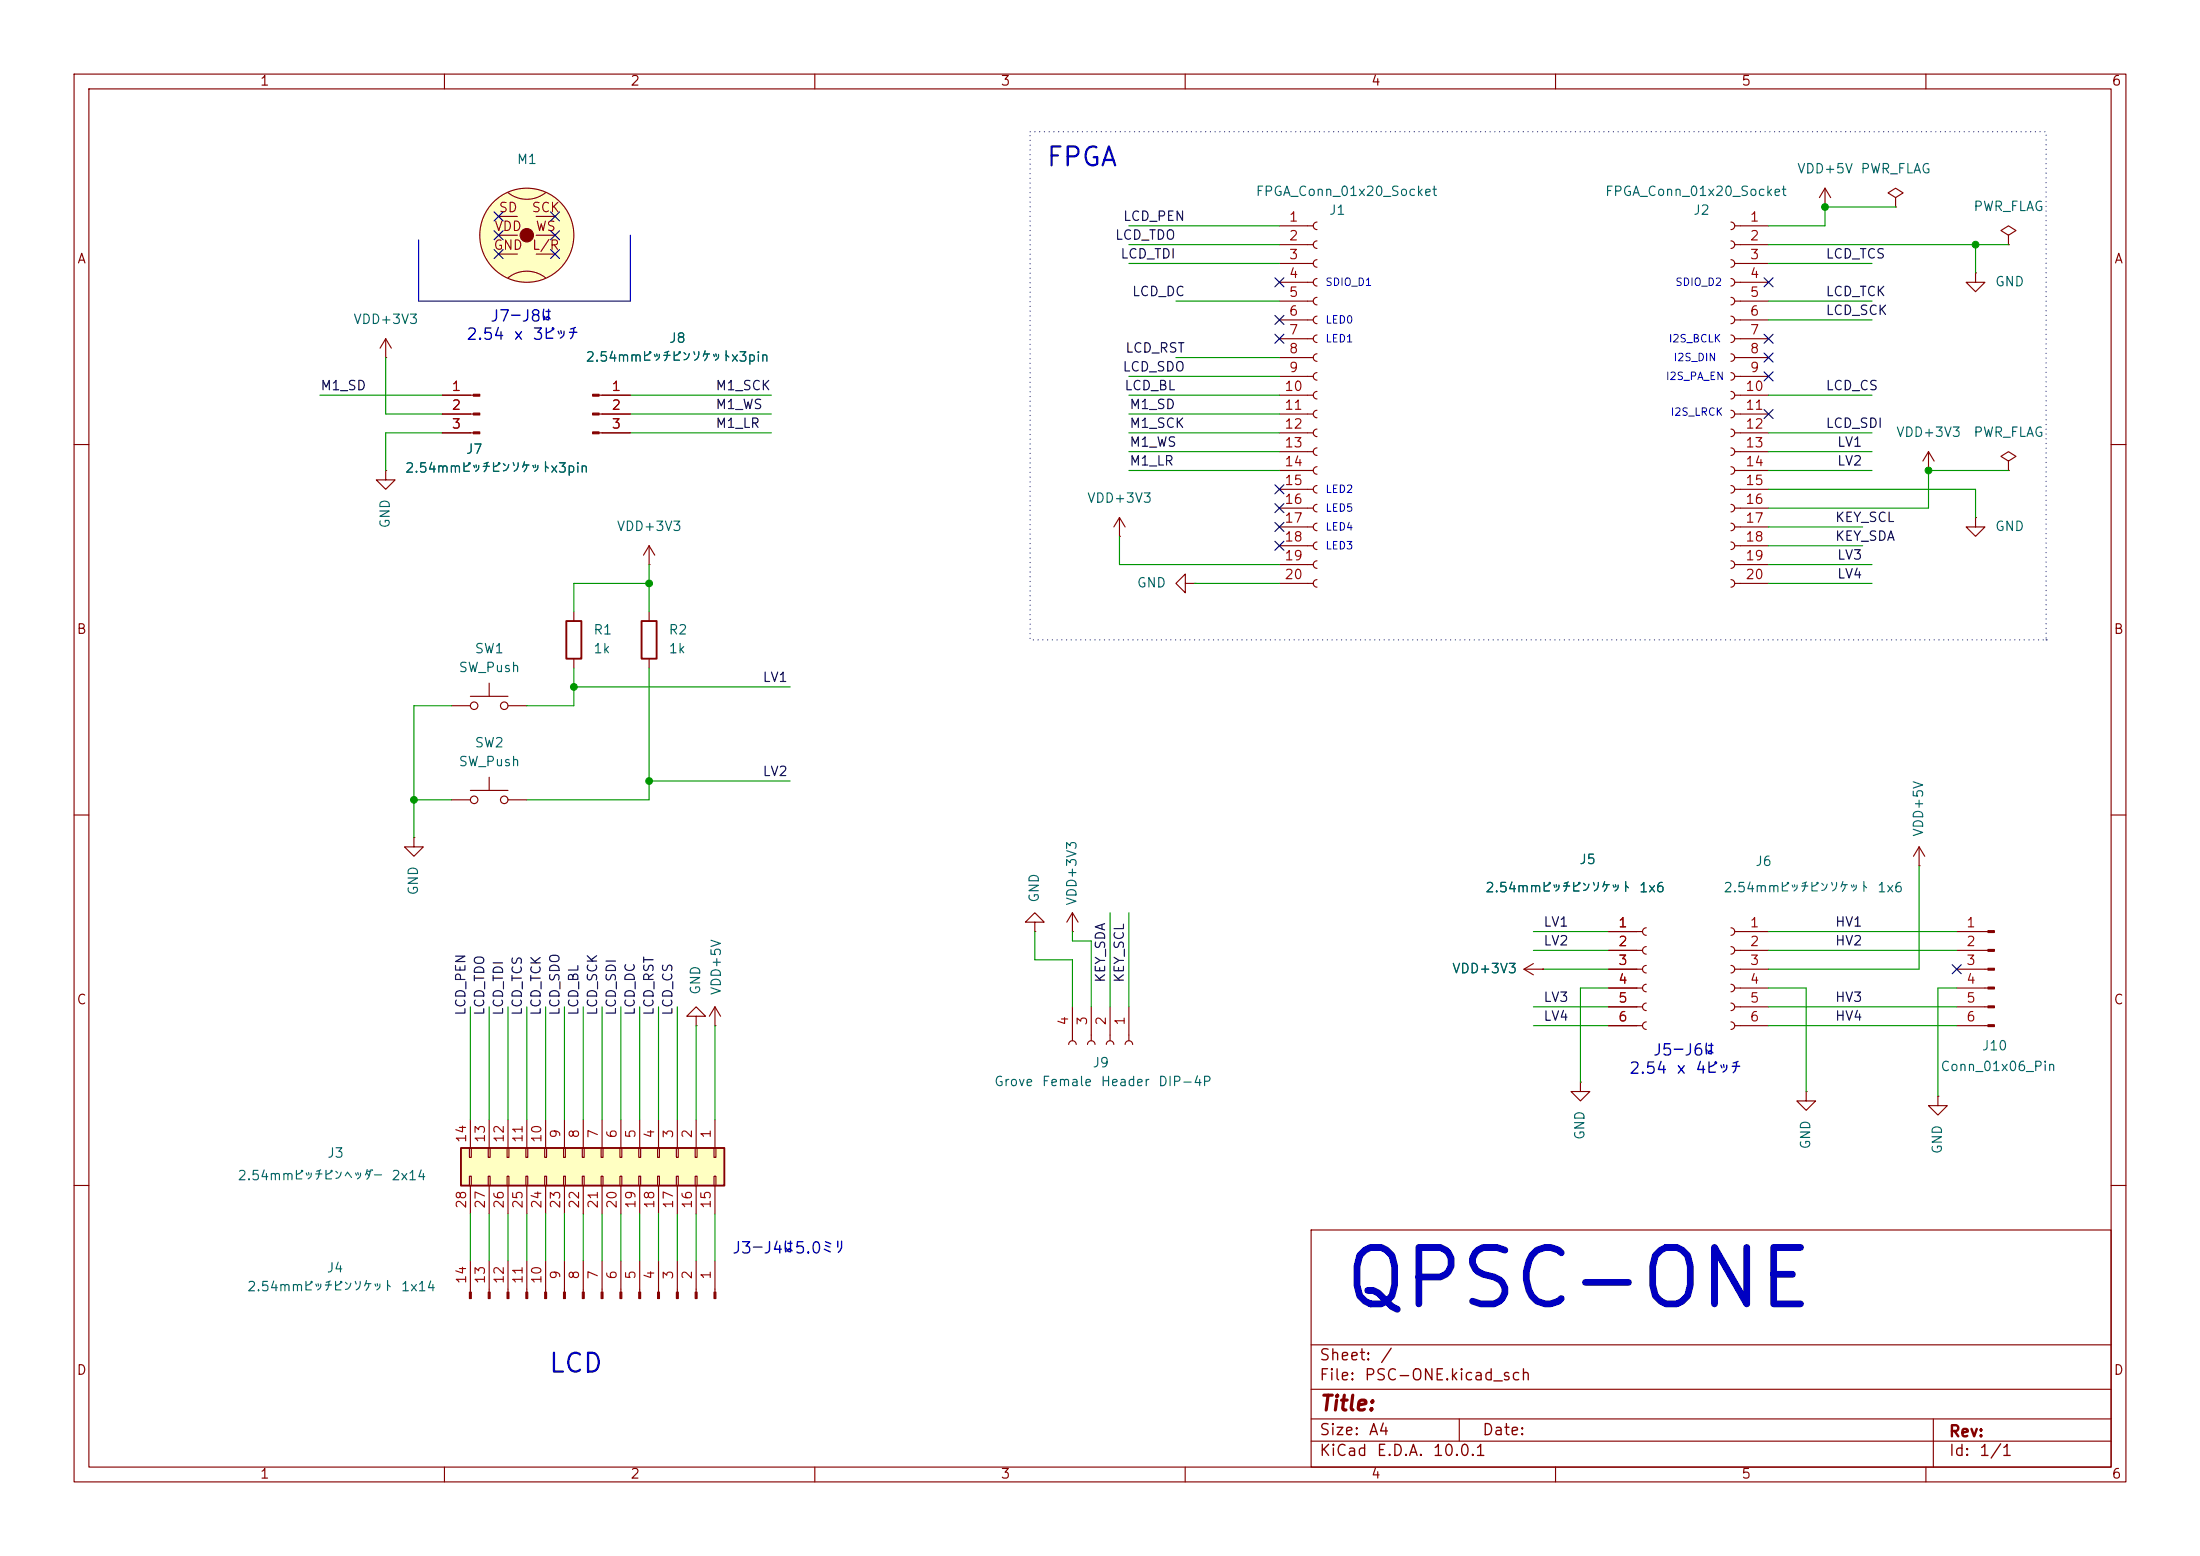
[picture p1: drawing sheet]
<svg xmlns="http://www.w3.org/2000/svg" width="297mm" height="210mm" viewBox="0 0 297 210" stroke-linecap="round" stroke-linejoin="round" font-family="sans-serif">
<g fill="none" stroke="#840000" stroke-width=".15">
<path d="M10 10h277v190h-277zM12 12h273v186h-273zM60 10v2M110 10v2M160 10v2M210 10v2M260 10v2M172.7 30.5h4.6M172.7 33h4.6M172.7 35.6h4.6M172.7 38.1h4.6M177.8 30a.51 .51 0 0 0-.5 .5 .51 .51 0 0 0 .5 .5"/>
<path d="M177.8 32.5a.51 .51 0 0 0-.5 .5 .51 .51 0 0 0 .5 .5M177.8 35.1a.51 .51 0 0 0-.5 .5 .51 .51 0 0 0 .5 .5M177.8 37.6a.51 .51 0 0 0-.5 .5 .51 .51 0 0 0 .5 .5M233.7 30a.51 .51 0 0 1 .5 .5 .51 .51 0 0 1-.5 .5M233.7 32.5a.51 .51 0 0 1 .5 .5 .51 .51 0 0 1-.5 .5M233.7 35.1a.51 .51 0 0 1 .5 .5 .51 .51 0 0 1-.5 .5M233.7 37.6a.51 .51 0 0 1 .5 .5 .51 .51 0 0 1-.5 .5M234.2 30.5h4.6M234.2 33h4.6M234.2 35.6h4.6M234.2 38.1h4.6M246.4 27.9h.1"/>
<path d="M246.4 25.4l-.8 1.3M246.4 25.4l.7 1.3M246.4 25.4v2.5M255.9 26.7l1-.7-1-.6-1 .6 1 .7v1.2M255.9 27.9h.1M266.7 36.8v1.3h1.3l-1.3 1.3-1.3-1.3h1.3M266.7 36.8h.1M271.1 31.8l1.1-.7-1.1-.6-1 .6 1 .7v1.2M271.1 33h.1M172.7 40.6h4.6M172.7 43.2h4.6M172.7 45.7h4.6"/>
<path d="M172.7 48.3h4.6M172.7 50.8h4.6M172.7 53.3h4.6M172.7 55.9h4.6M172.7 58.4h4.6M177.8 40.1a.51 .51 0 0 0-.5 .5 .51 .51 0 0 0 .5 .5M177.8 42.7a.51 .51 0 0 0-.5 .5 .51 .51 0 0 0 .5 .5M177.8 45.2a.51 .51 0 0 0-.5 .5 .51 .51 0 0 0 .5 .5M177.8 47.8a.51 .51 0 0 0-.5 .5 .51 .51 0 0 0 .5 .5M177.8 50.3a.51 .51 0 0 0-.5 .5 .51 .51 0 0 0 .5 .5M177.8 52.8a.51 .51 0 0 0-.5 .5 .51 .51 0 0 0 .5 .5M177.8 55.4a.51 .51 0 0 0-.5 .5 .51 .51 0 0 0 .5 .5"/>
<path d="M177.8 57.9a.51 .51 0 0 0-.5 .5 .51 .51 0 0 0 .5 .5M233.7 40.1a.51 .51 0 0 1 .5 .5 .51 .51 0 0 1-.5 .5M233.7 42.7a.51 .51 0 0 1 .5 .5 .51 .51 0 0 1-.5 .5M233.7 45.2a.51 .51 0 0 1 .5 .5 .51 .51 0 0 1-.5 .5M233.7 47.8a.51 .51 0 0 1 .5 .5 .51 .51 0 0 1-.5 .5M233.7 50.3a.51 .51 0 0 1 .5 .5 .51 .51 0 0 1-.5 .5M233.7 52.8a.51 .51 0 0 1 .5 .5 .51 .51 0 0 1-.5 .5M233.7 55.4a.51 .51 0 0 1 .5 .5 .51 .51 0 0 1-.5 .5M233.7 57.9a.51 .51 0 0 1 .5 .5 .51 .51 0 0 1-.5 .5M234.2 40.6h4.6M234.2 43.2h4.6M234.2 45.7h4.6"/>
<path d="M234.2 48.3h4.6M234.2 50.8h4.6M234.2 53.3h4.6M234.2 55.9h4.6M234.2 58.4h4.6M10 60h2M172.7 61h4.6M172.7 63.5h4.6M172.7 66h4.6M172.7 68.6h4.6M172.7 71.1h4.6M172.7 73.7h4.6"/>
<path d="M172.7 76.2h4.6M172.7 78.7h4.6M177.8 60.5a.51 .51 0 0 0-.5 .5 .51 .51 0 0 0 .5 .5M177.8 63a.51 .51 0 0 0-.5 .5 .51 .51 0 0 0 .5 .5M177.8 65.5a.51 .51 0 0 0-.5 .5 .51 .51 0 0 0 .5 .5M177.8 68.1a.51 .51 0 0 0-.5 .5 .51 .51 0 0 0 .5 .5M177.8 70.6a.51 .51 0 0 0-.5 .5 .51 .51 0 0 0 .5 .5M177.8 73.2a.51 .51 0 0 0-.5 .5 .51 .51 0 0 0 .5 .5M177.8 75.7a.51 .51 0 0 0-.5 .5 .51 .51 0 0 0 .5 .5M177.8 78.2a.51 .51 0 0 0-.5 .5 .51 .51 0 0 0 .5 .5M233.7 60.5a.51 .51 0 0 1 .5 .5 .51 .51 0 0 1-.5 .5M233.7 63a.51 .51 0 0 1 .5 .5 .51 .51 0 0 1-.5 .5"/>
<path d="M233.7 65.5a.51 .51 0 0 1 .5 .5 .51 .51 0 0 1-.5 .5M233.7 68.1a.51 .51 0 0 1 .5 .5 .51 .51 0 0 1-.5 .5M233.7 70.6a.51 .51 0 0 1 .5 .5 .51 .51 0 0 1-.5 .5M233.7 73.2a.51 .51 0 0 1 .5 .5 .51 .51 0 0 1-.5 .5M233.7 75.7a.51 .51 0 0 1 .5 .5 .51 .51 0 0 1-.5 .5M233.7 78.2a.51 .51 0 0 1 .5 .5 .51 .51 0 0 1-.5 .5M234.2 61h4.6M234.2 63.5h4.6M234.2 66h4.6M234.2 68.6h4.6M234.2 71.1h4.6M234.2 73.7h4.6"/>
<path d="M234.2 76.2h4.6M234.2 78.7h4.6M260.3 63.5h.1M260.3 61l-.7 1.2M260.3 61l.8 1.2M260.3 61v2.5M266.7 69.9v1.2h1.3l-1.3 1.3-1.3-1.3h1.3M266.7 69.9h.1M271.1 62.2l1.1-.6-1.1-.6-1 .6 1 .6v1.3M271.1 63.5h.1M285 60h2M10 110h2"/>
<path d="M259.1 116.8h.1M259.1 114.3l-.8 1.3M259.1 114.3l.7 1.3M259.1 114.3v2.5M285 110h2M94 137.2h-1.3l1.3-1.3 1.2 1.3h-1.2v1.2M94 138.4h.1M233.7 125.2a.51 .51 0 0 1 .5 .5 .51 .51 0 0 1-.5 .5M233.7 127.8a.51 .51 0 0 1 .5 .5 .51 .51 0 0 1-.5 .5M233.7 130.3a.51 .51 0 0 1 .5 .5 .51 .51 0 0 1-.5 .5M233.7 132.8a.51 .51 0 0 1 .5 .6 .51 .51 0 0 1-.5 .5M233.7 135.4a.51 .51 0 0 1 .5 .5 .51 .51 0 0 1-.5 .5"/>
<path d="M233.7 137.9a.51 .51 0 0 1 .5 .5 .51 .51 0 0 1-.5 .5M234.2 125.7h4.6M234.2 128.3h4.6M234.2 130.8h4.6M234.2 133.4h4.6M234.2 135.9h4.6M234.2 138.4h4.6M10 160h2M63.5 170.2v4.2M66 170.2v4.2M68.6 170.2v4.2M71.1 170.2v4.2"/>
<path d="M73.7 170.2v4.2M76.2 170.2v4.2M78.7 170.2v4.2M81.3 170.2v4.2M83.8 170.2v4.2M86.4 170.2v4.2M88.9 170.2v4.2M91.4 170.2v4.2M94 170.2v4.2M96.5 170.2v4.2M177 166h108v32h-108zM285 160h2"/>
<path d="M60 198v2M110 198v2M160 198v2M177 194.5h108M177 191.5h108M177 187.5h108M177 181.5h108M197 191.5v3M210 198v2M260 198v2M261 191.5v6.5"/>
</g>
<g fill="#840000" stroke="#840000" stroke-width=".15">
<path d="M96.4 174.4h.2v.9h-.2z"/>
<path d="M93.9 174.4h.2v.9h-.2z"/>
<path d="M91.3 174.4h.3v.9h-.3z"/>
<path d="M88.8 174.4h.2v.9h-.2z"/>
<path d="M86.2 174.4h.3v.9h-.3z"/>
<path d="M83.7 174.4h.2v.9h-.2z"/>
<path d="M81.2 174.4h.2v.9h-.2z"/>
<path d="M78.6 174.4h.3v.9h-.3z"/>
<path d="M76.1 174.4h.2v.9h-.2z"/>
<path d="M73.5 174.4h.3v.9h-.3z"/>
<path d="M71 174.4h.2v.9h-.2z"/>
<path d="M68.5 174.4h.2v.9h-.2z"/>
<path d="M65.9 174.4h.3v.9h-.3z"/>
<path d="M63.4 174.4h.2v.9h-.2z"/>
</g>
<path d="M62.2 154.9h35.6v5.1h-35.6z" fill="#ffffc2"/>
<path d="M76.5 83.8h2v5.1h-2zM86.6 83.8h2v5.1h-2zM62.2 154.9h35.6v5.1h-35.6z" fill="none" stroke="#840000" stroke-width=".25"/>
<g fill="none" stroke="#840000" stroke-width=".15">
<path d="M67.3 34.3h2.5M67.3 29.2h2.5M67.3 31.8h2.5M68.6 26a4 4 0 0 0 5.1 0M68.6 37.5a4 4 0 0 1 5.1 0M72.4 34.3h2.5M72.4 29.2h2.5M72.4 31.8h2.5M52.1 48.3h.1M52.1 45.7l-.8 1.3M52.1 45.7l.7 1.3M52.1 45.7v2.6"/>
<path d="M59.7 53.3h4.2M59.7 55.9h4.2M59.7 58.4h4.2M80.9 53.3h4.2M80.9 55.9h4.2M80.9 58.4h4.2M52.1 63.5v1.3h1.2l-1.2 1.2-1.3-1.2h1.3M52.1 63.5h.1M87.6 76.2h.1M87.6 73.7v2.5M87.6 73.7l-.7 1.2M87.6 73.7l.8 1.2"/>
<path d="M151.1 72.4h.1M151.1 69.9l-.7 1.2M151.1 69.9l.8 1.2M151.1 69.9v2.5M160 78.7v1.3l-1.3-1.3 1.3-1.2v1.2h1.3M161.3 78.7h.1M61 95.3h2.5M63.5 94h5.1M66 92.2v1.8M68.6 95.3h2.5M77.5 82.6v1.2M77.5 88.9v1.3"/>
<path d="M87.6 82.6v1.2M87.6 88.9v1.3M55.9 113v1.3h1.2l-1.2 1.3-1.3-1.3h1.3M55.9 113h.1M61 108h2.5M63.5 106.7h5.1M66 104.9v1.8M68.6 108h2.5M96.5 138.4h.1M96.5 135.9v2.5M96.5 135.9l-.7 1.3M96.5 135.9l.8 1.3"/>
<path d="M139.7 124.5h-1.3l1.3-1.3 1.3 1.3h-1.3v1.2M139.7 125.7h.1M144.8 125.7h.1M144.8 123.2l-.8 1.3M144.8 123.2l.7 1.3M144.8 123.2v2.5M144.8 135.9v4.6M147.3 135.9v4.6M149.9 135.9v4.6M152.4 135.9v4.6M205.7 130.8h2.6M205.7 130.8l1.3 .8"/>
<path d="M207 130l-1.3 .8M208.3 130.8h.1M217.2 125.7h4.5M217.2 128.3h4.5M217.2 130.8h4.5M217.2 133.4h4.5M217.2 135.9h4.5M217.2 138.4h4.5M222.2 125.2a.51 .51 0 0 0-.5 .5 .51 .51 0 0 0 .5 .5M222.2 127.8a.51 .51 0 0 0-.5 .5 .51 .51 0 0 0 .5 .5M222.2 130.3a.51 .51 0 0 0-.5 .5 .51 .51 0 0 0 .5 .5M222.2 132.8a.51 .51 0 0 0-.5 .6 .51 .51 0 0 0 .5 .5"/>
<path d="M222.2 135.4a.51 .51 0 0 0-.5 .5 .51 .51 0 0 0 .5 .5M222.2 137.9a.51 .51 0 0 0-.5 .5 .51 .51 0 0 0 .5 .5M264.2 125.7h4.2M264.2 128.3h4.2M264.2 130.8h4.2M264.2 133.4h4.2M264.2 135.9h4.2M264.2 138.4h4.2M63.4 154.9h.2v1.3h-.2zM63.4 158.8h.2v1.2h-.2zM63.5 151.1v3.8M65.9 154.9h.3v1.3h-.3z"/>
<path d="M65.9 158.8h.3v1.2h-.3zM66 151.1v3.8M68.5 154.9h.2v1.3h-.2zM68.5 158.8h.2v1.2h-.2zM68.6 151.1v3.8M71 154.9h.2v1.3h-.2zM71 158.8h.2v1.2h-.2zM71.1 151.1v3.8M73.5 154.9h.3v1.3h-.3zM73.5 158.8h.3v1.2h-.3zM73.7 151.1v3.8M76.1 154.9h.2v1.3h-.2z"/>
<path d="M76.1 158.8h.2v1.2h-.2zM76.2 151.1v3.8M78.6 154.9h.3v1.3h-.3zM78.6 158.8h.3v1.2h-.3zM78.7 151.1v3.8M81.2 154.9h.2v1.3h-.2zM81.2 158.8h.2v1.2h-.2zM81.3 151.1v3.8M83.7 154.9h.2v1.3h-.2zM83.7 158.8h.2v1.2h-.2zM83.8 151.1v3.8M86.2 154.9h.3v1.3h-.3z"/>
<path d="M86.2 158.8h.3v1.2h-.3zM86.4 151.1v3.8M88.8 154.9h.2v1.3h-.2zM88.8 158.8h.2v1.2h-.2zM88.9 151.1v3.8M91.3 154.9h.3v1.3h-.3zM91.3 158.8h.3v1.2h-.3zM91.4 151.1v3.8M93.9 154.9h.2v1.3h-.2zM93.9 158.8h.2v1.2h-.2zM94 151.1v3.8M96.4 154.9h.2v1.3h-.2z"/>
<path d="M96.4 158.8h.2v1.2h-.2zM96.5 151.1v3.8M144.3 141a.51 .51 0 0 1 .5-.5 .51 .51 0 0 1 .5 .5M146.8 141a.51 .51 0 0 1 .5-.5 .51 .51 0 0 1 .5 .5M149.4 141a.51 .51 0 0 1 .5-.5 .51 .51 0 0 1 .5 .5M151.9 141a.51 .51 0 0 1 .5-.5 .51 .51 0 0 1 .5 .5M213.4 146.1v1.2h-1.3l1.3 1.3 1.2-1.3h-1.2M213.4 146.1h.1M243.8 147.3v1.3h-1.2l1.2 1.3 1.3-1.3h-1.3M243.8 147.3h.1M261.6 148v1.2h-1.3l1.3 1.3 1.3-1.3h-1.3M261.6 148h.1"/>
<path d="M63.5 160v3.8M66 160v3.8M68.6 160v3.8M71.1 160v3.8M73.7 160v3.8M76.2 160v3.8M78.7 160v3.8M81.3 160v3.8M83.8 160v3.8M86.4 160v3.8M88.9 160v3.8M91.4 160v3.8"/>
<path d="M94 160v3.8M96.5 160v3.8"/>
<circle cx="71.1" cy="31.7" r="6.3"/>
<circle cx="64" cy="95.3" r=".51"/>
<circle cx="68.1" cy="95.3" r=".51"/>
<circle cx="64" cy="108" r=".51"/>
<circle cx="68.1" cy="108" r=".51"/>
</g>
<g fill="#840000" stroke="#840000" stroke-width=".15">
<path d="M80 53.2h.9v.3h-.9z"/>
<path d="M80 55.8h.9v.2h-.9z"/>
<path d="M80 58.3h.9v.2h-.9z"/>
<path d="M268.4 125.6h.8v.3h-.8z"/>
<path d="M268.4 128.1h.8v.3h-.8z"/>
<path d="M268.4 130.7h.8v.2h-.8z"/>
<path d="M268.4 133.2h.8v.3h-.8z"/>
<path d="M268.4 135.8h.8v.2h-.8z"/>
<path d="M268.4 138.3h.8v.3h-.8z"/>
<path d="M63.9 53.2h.9v.3h-.9z"/>
<path d="M63.9 55.8h.9v.2h-.9z"/>
<path d="M63.9 58.3h.9v.2h-.9z"/>
<circle cx="71.1" cy="31.7" r=".9"/>
</g>
<circle cx="71.1" cy="31.7" r="6.3" fill="#ffffc2" stroke="#ffffc2" stroke-width=".14"/>
<path d="M85.1 31.8v8.8h-28.6v-8.2M276.2 86.4h.1" fill="none" stroke="#0000c2" stroke-width=".15"/>
<g fill="none" stroke="#009600" stroke-width=".15">
<path d="M152.4 35.6h20.3M152.4 30.5h20.3M152.4 33h20.3M238.8 35.6h13.9M238.8 33h32.3M255.9 27.9h-9.5v2.6h-7.6M266.7 33v3.8M43.2 53.3h16.5M52.1 48.3v7.6h7.6M59.7 58.4h-7.6v5.1M85.1 58.4h19M85.1 53.3h19"/>
<path d="M85.1 55.9h19M152.4 58.4h20.3M152.4 53.3h20.3M152.4 50.8h20.3M152.4 55.9h20.3M158.7 40.6h14M158.7 48.3h14M238.8 58.4h13.9M238.8 53.3h13.9M238.8 40.6h13.9M238.8 43.2h13.9M87.6 78.7h-10.1v3.9"/>
<path d="M87.6 76.2v6.4M151.1 72.4v3.8h21.6M152.4 61h20.3M152.4 63.5h20.3M161.3 78.7h11.4M238.8 78.7h13.9M238.8 61h13.9M238.8 63.5h13.9M238.8 71.1h12.7M238.8 76.2h13.9M238.8 66h27.9v3.9M238.8 73.7h12.7"/>
<path d="M271.1 63.5h-10.8v5.1h-21.5M61 95.3h-5.1v17.7M77.5 90.2v5.1h-6.4M77.5 92.7h29.2M87.6 90.2v17.8h-16.5M55.9 108h5.1M87.6 105.4h19.1M259.1 116.8v14h-20.3M63.5 135.9v15.2M66 135.9v15.2M68.6 135.9v15.2M71.1 135.9v15.2"/>
<path d="M73.7 135.9v15.2M76.2 135.9v15.2M78.7 135.9v15.2M81.3 135.9v15.2M83.8 135.9v15.2M86.4 135.9v15.2M88.9 135.9v15.2M91.4 135.9v15.2M94 138.4v12.7M96.5 138.4v12.7M139.7 125.7v3.8h5.1v6.4M144.8 125.7v1.3h2.5v8.9"/>
<path d="M149.9 123.2v12.7M152.4 123.2v12.7M207 138.4h10.2M207 125.7h10.2M207 135.9h10.2M207 128.3h10.2M208.3 130.8h8.9M217.2 133.4h-3.8v12.7M238.8 138.4h25.4M238.8 133.4h5v13.9M238.8 125.7h25.4M238.8 135.9h25.4"/>
<path d="M238.8 128.3h25.4M264.2 133.4h-2.6v14.6M63.5 163.8v6.4M66 163.8v6.4M68.6 163.8v6.4M71.1 163.8v6.4M73.7 163.8v6.4M76.2 163.8v6.4M78.7 163.8v6.4M81.3 163.8v6.4M83.8 163.8v6.4M86.4 163.8v6.4"/>
<path d="M88.9 163.8v6.4M91.4 163.8v6.4M94 163.8v6.4M96.5 163.8v6.4"/>
</g>
<g fill="none" stroke="#000084" stroke-width=".15">
<path d="M66.7 33.7l1.2 1.2M66.7 31.1l1.2 1.3M66.7 28.6l1.2 1.2M67.9 33.7l-1.2 1.2M67.9 31.1l-1.2 1.3M67.9 28.6l-1.2 1.2M74.3 28.6l1.2 1.2M74.3 31.1l1.2 1.3M74.3 33.7l1.2 1.2M75.5 28.6l-1.2 1.2M75.5 31.1l-1.2 1.3M75.5 33.7l-1.2 1.2"/>
<path d="M172.1 37.5l1.2 1.2M173.3 37.5l-1.2 1.2M238.2 37.5l1.2 1.2M239.4 37.5l-1.2 1.2M172.1 45.1l1.2 1.2M172.1 42.6l1.2 1.2M173.3 45.1l-1.2 1.2M173.3 42.6l-1.2 1.2M238.2 50.2l1.2 1.2M238.2 55.3l1.2 1.2M238.2 45.1l1.2 1.2M238.2 47.7l1.2 1.2"/>
<path d="M239.4 50.2l-1.2 1.2M239.4 55.3l-1.2 1.2M239.4 45.1l-1.2 1.2M239.4 47.7l-1.2 1.2M172.1 68l1.2 1.2M172.1 65.4l1.2 1.2M172.1 70.5l1.2 1.2M172.1 73.1l1.2 1.2M173.3 68l-1.2 1.2M173.3 65.4l-1.2 1.2M173.3 70.5l-1.2 1.2M173.3 73.1l-1.2 1.2"/>
<path d="M263.6 130.2l1.2 1.2M264.8 130.2l-1.2 1.2"/>
</g>
<path d="M139.1 17.8h137.1v68.6h-137.1z" fill="none" stroke="#0000c2" stroke-width=".15" stroke-dasharray="0 .6"/>
<g fill="#009600" stroke="#009600" stroke-width=".14">
<circle cx="77.5" cy="92.7" r=".46"/>
<circle cx="260.3" cy="63.5" r=".46"/>
<circle cx="246.4" cy="27.9" r=".46"/>
<circle cx="266.7" cy="33" r=".46"/>
<circle cx="87.6" cy="78.7" r=".46"/>
<circle cx="87.6" cy="105.4" r=".46"/>
<circle cx="55.9" cy="108" r=".46"/>
</g>
<text font-size="7.6" fill="#0000c2" x="181" y="178.3">QPSC-ONE</text>
<g font-size="2.5" fill="#0000c2">
<text x="141.1" y="23.1">FPGA</text>
<text x="73.9" y="185.9">LCD</text>
</g>
<text font-size="2" fill="#840000" x="178" y="190.9">Title:</text>
<g font-size="1.5" fill="#0000c2">
<text x="62.8" y="46.2">2.54</text>
<text x="66.1" y="43.8">J7ーJ8は</text>
<text x="69.2" y="46.2">x</text>
<text x="71.8" y="46.2">3ピッチ</text>
<text x="223" y="142.9">J5ーJ6は</text>
<text x="219.8" y="145.3">2.54</text>
<text x="226.2" y="145.3">x</text>
<text x="228.8" y="145.3">4ピッチ</text>
<text x="98.7" y="169.6">J3ーJ4は5.0ミリ</text>
</g>
<g font-size="1.5" fill="#840000">
<text x="178" y="184">Sheet:</text>
<text x="186.2" y="184">/</text>
<text x="178" y="186.7">File:</text>
<text x="184.1" y="186.7">PSC-ONE.kicad_sch</text>
<text x="178" y="196.9">KiCad</text>
<text x="178" y="194.1">Size:</text>
<text x="184.7" y="194.1">A4</text>
<text x="185.7" y="196.9">E.D.A.</text>
<text x="193.3" y="196.9">10.0.1</text>
<text x="200" y="194.1">Date:</text>
<text x="263" y="194.3">Rev:</text>
<text x="263" y="196.9">Id:</text>
<text x="267.1" y="196.9">1/1</text>
</g>
<g font-size="1.3" fill="#840000">
<text x="35" y="11.9">1</text>
<text x="85" y="11.9">2</text>
<text x="135" y="11.9">3</text>
<text x="185" y="11.9">4</text>
<text x="235" y="11.9">5</text>
<text x="285" y="11.9">6</text>
<text x="10.3" y="35.9">A</text>
<text x="285.3" y="35.9">A</text>
<text x="10.3" y="85.9">B</text>
<text x="285.3" y="85.9">B</text>
<text x="10.3" y="135.9">C</text>
<text x="285.3" y="135.9">C</text>
<text x="10.3" y="185.9">D</text>
<text x="285.3" y="185.9">D</text>
<text x="35" y="199.9">1</text>
<text x="85" y="199.9">2</text>
<text x="135" y="199.9">3</text>
<text x="185" y="199.9">4</text>
<text x="235" y="199.9">5</text>
<text x="285" y="199.9">6</text>
</g>
<g font-size="1.3" fill="#006464">
<text x="69.7" y="22.5">M1</text>
<text x="242.5" y="23.7">VDD+5V PWR_FLAG</text>
<text x="169.4" y="26.8">FPGA_Conn_01x20_Socket</text>
<text x="179.3" y="29.3">J1</text>
<text x="216.6" y="26.8">FPGA_Conn_01x20_Socket</text>
<text x="228.5" y="29.3">J2</text>
<text x="266.3" y="28.8">PWR_FLAG</text>
<text x="269.2" y="39">GND</text>
<text x="47.6" y="44">VDD+3V3</text>
<text x="90.2" y="46.6">J8</text>
<text x="79" y="49.1">2.54mmピッチピンソケットx3pin</text>
<text x="255.9" y="59.3">VDD+3V3</text>
<text x="266.3" y="59.3">PWR_FLAG</text>
<text x="54.6" y="64.1">2.54mmピッチピンソケットx3pin</text>
<text x="62.8" y="61.6">J7</text>
<text x="52.9" y="71.4" transform="rotate(-90 52.9 71.4)">GND</text>
<text x="83.2" y="72">VDD+3V3</text>
<text x="146.7" y="68.2">VDD+3V3</text>
<text x="269.2" y="72">GND</text>
<text x="153.4" y="79.6">GND</text>
<text x="64" y="88.5">SW1</text>
<text x="80" y="86">R1</text>
<text x="80" y="88.5">1k</text>
<text x="90.2" y="86">R2</text>
<text x="90.2" y="88.5">1k</text>
<text x="61.8" y="91">SW_Push</text>
<text x="64" y="101.2">SW2</text>
<text x="61.8" y="103.7">SW_Push</text>
<text x="259.9" y="113" transform="rotate(-90 259.9 113)">VDD+5V</text>
<text x="213.1" y="116.9">J5</text>
<text x="236.9" y="117.2">J6</text>
<text x="56.7" y="120.9" transform="rotate(-90 56.7 120.9)">GND</text>
<text x="140.6" y="121.9" transform="rotate(-90 140.6 121.9)">GND</text>
<text x="145.6" y="122.3" transform="rotate(-90 145.6 122.3)">VDD+3V3</text>
<text x="200.4" y="120.8">2.54mmピッチピンソケット</text>
<text x="221.2" y="120.8">1x6</text>
<text x="232.6" y="120.8">2.54mmピッチピンソケット</text>
<text x="253.3" y="120.8">1x6</text>
<text x="196" y="131.7">VDD+3V3</text>
<text x="94.8" y="134.4" transform="rotate(-90 94.8 134.4)">GND</text>
<text x="97.6" y="134.4" transform="rotate(-90 97.6 134.4)">VDD+5V</text>
<text x="267.5" y="142.1">J10</text>
<text x="134.1" y="146.9">Grove</text>
<text x="140.6" y="146.9">Female</text>
<text x="147.4" y="144.4">J9</text>
<text x="148.5" y="146.9">Header</text>
<text x="156.3" y="146.9">DIP-4P</text>
<text x="261.9" y="144.9">Conn_01x06_Pin</text>
<text x="214.2" y="153.9" transform="rotate(-90 214.2 153.9)">GND</text>
<text x="244.7" y="155.2" transform="rotate(-90 244.7 155.2)">GND</text>
<text x="262.5" y="155.8" transform="rotate(-90 262.5 155.8)">GND</text>
<text x="32" y="159.6">2.54mmピッチピンヘッダー</text>
<text x="44.1" y="156.6">J3</text>
<text x="52.7" y="159.6">2x14</text>
<text x="44" y="172.1">J4</text>
<text x="33.3" y="174.6">2.54mmピッチピンソケット</text>
<text x="54" y="174.6">1x14</text>
</g>
<g font-size="1.3" fill="#a90000">
<text x="67.2" y="29">SD</text>
<text x="71.7" y="29">SCK</text>
<text x="66.5" y="34">GND</text>
<text x="66.7" y="31.5">VDD</text>
<text x="71.7" y="34">L/R</text>
<text x="72.2" y="31.5">WS</text>
<text x="173.9" y="30.2">1</text>
<text x="173.9" y="32.8">2</text>
<text x="173.9" y="35.3">3</text>
<text x="236.1" y="30.2">1</text>
<text x="236.1" y="32.8">2</text>
<text x="236.1" y="35.3">3</text>
<text x="173.9" y="37.8">4</text>
<text x="173.9" y="40.4">5</text>
<text x="236.1" y="37.8">4</text>
<text x="236.1" y="40.4">5</text>
<text x="173.9" y="42.9">6</text>
<text x="173.9" y="45.5">7</text>
<text x="236.1" y="42.9">6</text>
<text x="236.1" y="45.5">7</text>
<text x="60.9" y="53.1">1</text>
<text x="82.5" y="53.1">1</text>
<text x="173.3" y="53.1">10</text>
<text x="173.9" y="48">8</text>
<text x="173.9" y="50.5">9</text>
<text x="235.5" y="53.1">10</text>
<text x="236.1" y="48">8</text>
<text x="236.1" y="50.5">9</text>
<text x="60.9" y="55.6">2</text>
<text x="60.9" y="58.2">3</text>
<text x="82.5" y="55.6">2</text>
<text x="82.5" y="58.2">3</text>
<text x="173.3" y="55.6">11</text>
<text x="173.3" y="58.2">12</text>
<text x="235.5" y="55.6">11</text>
<text x="235.5" y="58.2">12</text>
<text x="173.3" y="60.7">13</text>
<text x="173.3" y="63.2">14</text>
<text x="173.3" y="65.8">15</text>
<text x="235.5" y="60.7">13</text>
<text x="235.5" y="63.2">14</text>
<text x="235.5" y="65.8">15</text>
<text x="173.3" y="68.3">16</text>
<text x="173.3" y="70.9">17</text>
<text x="235.5" y="68.3">16</text>
<text x="235.5" y="70.9">17</text>
<text x="173.3" y="73.4">18</text>
<text x="173.3" y="75.9">19</text>
<text x="235.5" y="73.4">18</text>
<text x="235.5" y="75.9">19</text>
<text x="173.3" y="78.5">20</text>
<text x="235.5" y="78.5">20</text>
<text x="218.4" y="125.5">1</text>
<text x="236.1" y="125.5">1</text>
<text x="265.4" y="125.5">1</text>
<text x="218.4" y="128">2</text>
<text x="218.4" y="130.6">3</text>
<text x="236.1" y="128">2</text>
<text x="236.1" y="130.6">3</text>
<text x="265.4" y="128">2</text>
<text x="265.4" y="130.6">3</text>
<text x="218.4" y="133.1">4</text>
<text x="218.4" y="135.6">5</text>
<text x="236.1" y="133.1">4</text>
<text x="236.1" y="135.6">5</text>
<text x="265.4" y="133.1">4</text>
<text x="265.4" y="135.6">5</text>
<text x="144.5" y="138.5" transform="rotate(-90 144.5 138.5)">4</text>
<text x="147.1" y="138.5" transform="rotate(-90 147.1 138.5)">3</text>
<text x="149.6" y="138.5" transform="rotate(-90 149.6 138.5)">2</text>
<text x="152.1" y="138.5" transform="rotate(-90 152.1 138.5)">1</text>
<text x="218.4" y="138.2">6</text>
<text x="236.1" y="138.2">6</text>
<text x="265.4" y="138.2">6</text>
<text x="63.2" y="154.3" transform="rotate(-90 63.2 154.3)">14</text>
<text x="65.8" y="154.3" transform="rotate(-90 65.8 154.3)">13</text>
<text x="68.3" y="154.3" transform="rotate(-90 68.3 154.3)">12</text>
<text x="70.9" y="154.3" transform="rotate(-90 70.9 154.3)">11</text>
<text x="73.4" y="154.3" transform="rotate(-90 73.4 154.3)">10</text>
<text x="75.9" y="153.7" transform="rotate(-90 75.9 153.7)">9</text>
<text x="78.5" y="153.7" transform="rotate(-90 78.5 153.7)">8</text>
<text x="81" y="153.7" transform="rotate(-90 81 153.7)">7</text>
<text x="83.6" y="153.7" transform="rotate(-90 83.6 153.7)">6</text>
<text x="86.1" y="153.7" transform="rotate(-90 86.1 153.7)">5</text>
<text x="88.6" y="153.7" transform="rotate(-90 88.6 153.7)">4</text>
<text x="91.2" y="153.7" transform="rotate(-90 91.2 153.7)">3</text>
<text x="93.7" y="153.7" transform="rotate(-90 93.7 153.7)">2</text>
<text x="96.3" y="153.7" transform="rotate(-90 96.3 153.7)">1</text>
<text x="63.2" y="163.2" transform="rotate(-90 63.2 163.2)">28</text>
<text x="65.8" y="163.2" transform="rotate(-90 65.8 163.2)">27</text>
<text x="68.3" y="163.2" transform="rotate(-90 68.3 163.2)">26</text>
<text x="70.9" y="163.2" transform="rotate(-90 70.9 163.2)">25</text>
<text x="73.4" y="163.2" transform="rotate(-90 73.4 163.2)">24</text>
<text x="75.9" y="163.2" transform="rotate(-90 75.9 163.2)">23</text>
<text x="78.5" y="163.2" transform="rotate(-90 78.5 163.2)">22</text>
<text x="81" y="163.2" transform="rotate(-90 81 163.2)">21</text>
<text x="83.6" y="163.2" transform="rotate(-90 83.6 163.2)">20</text>
<text x="86.1" y="163.2" transform="rotate(-90 86.1 163.2)">19</text>
<text x="88.6" y="163.2" transform="rotate(-90 88.6 163.2)">18</text>
<text x="91.2" y="163.2" transform="rotate(-90 91.2 163.2)">17</text>
<text x="93.7" y="163.2" transform="rotate(-90 93.7 163.2)">16</text>
<text x="96.3" y="163.2" transform="rotate(-90 96.3 163.2)">15</text>
<text x="63.2" y="173.4" transform="rotate(-90 63.2 173.4)">14</text>
<text x="65.8" y="173.4" transform="rotate(-90 65.8 173.4)">13</text>
<text x="68.3" y="173.4" transform="rotate(-90 68.3 173.4)">12</text>
<text x="70.9" y="173.4" transform="rotate(-90 70.9 173.4)">11</text>
<text x="73.4" y="173.4" transform="rotate(-90 73.4 173.4)">10</text>
<text x="75.9" y="172.8" transform="rotate(-90 75.9 172.8)">9</text>
<text x="78.5" y="172.8" transform="rotate(-90 78.5 172.8)">8</text>
<text x="81" y="172.8" transform="rotate(-90 81 172.8)">7</text>
<text x="83.6" y="172.8" transform="rotate(-90 83.6 172.8)">6</text>
<text x="86.1" y="172.8" transform="rotate(-90 86.1 172.8)">5</text>
<text x="88.6" y="172.8" transform="rotate(-90 88.6 172.8)">4</text>
<text x="91.2" y="172.8" transform="rotate(-90 91.2 172.8)">3</text>
<text x="93.7" y="172.8" transform="rotate(-90 93.7 172.8)">2</text>
<text x="96.3" y="172.8" transform="rotate(-90 96.3 172.8)">1</text>
</g>
<g font-size="1.3" fill="#0f0f0f">
<text x="150.4" y="32.7">LCD_TDO</text>
<text x="151.2" y="35.2">LCD_TDI</text>
<text x="151.5" y="30.1">LCD_PEN</text>
<text x="246.4" y="35.2">LCD_TCS</text>
<text x="152.7" y="40.3">LCD_DC</text>
<text x="246.4" y="40.3">LCD_TCK</text>
<text x="151.8" y="47.9">LCD_RST</text>
<text x="246.4" y="42.8">LCD_SCK</text>
<text x="43.2" y="53">M1_SD</text>
<text x="96.5" y="53">M1_SCK</text>
<text x="151.5" y="50.5">LCD_SDO</text>
<text x="151.7" y="53">LCD_BL</text>
<text x="246.4" y="53">LCD_CS</text>
<text x="96.5" y="58.1">M1_LR</text>
<text x="96.5" y="55.5">M1_WS</text>
<text x="152.4" y="55.5">M1_SD</text>
<text x="152.4" y="58.1">M1_SCK</text>
<text x="246.4" y="58.1">LCD_SDI</text>
<text x="152.4" y="60.6">M1_WS</text>
<text x="152.4" y="63.2">M1_LR</text>
<text x="247.9" y="60.6">LV1</text>
<text x="247.9" y="63.2">LV2</text>
<text x="247.6" y="70.8">KEY_SCL</text>
<text x="247.6" y="73.3">KEY_SDA</text>
<text x="247.9" y="75.9">LV3</text>
<text x="247.9" y="78.4">LV4</text>
<text x="102.9" y="92.4">LV1</text>
<text x="102.9" y="105.1">LV2</text>
<text x="208.3" y="125.4">LV1</text>
<text x="247.6" y="125.4">HV1</text>
<text x="208.3" y="127.9">LV2</text>
<text x="247.6" y="127.9">HV2</text>
<text x="63.2" y="137.2" transform="rotate(-90 63.2 137.2)">LCD_PEN</text>
<text x="65.7" y="137.2" transform="rotate(-90 65.7 137.2)">LCD_TDO</text>
<text x="68.2" y="137.2" transform="rotate(-90 68.2 137.2)">LCD_TDI</text>
<text x="70.8" y="137.2" transform="rotate(-90 70.8 137.2)">LCD_TCS</text>
<text x="73.3" y="137.2" transform="rotate(-90 73.3 137.2)">LCD_TCK</text>
<text x="75.9" y="137.2" transform="rotate(-90 75.9 137.2)">LCD_SDO</text>
<text x="78.4" y="137.2" transform="rotate(-90 78.4 137.2)">LCD_BL</text>
<text x="80.9" y="137.2" transform="rotate(-90 80.9 137.2)">LCD_SCK</text>
<text x="83.5" y="137.2" transform="rotate(-90 83.5 137.2)">LCD_SDI</text>
<text x="86" y="137.2" transform="rotate(-90 86 137.2)">LCD_DC</text>
<text x="88.6" y="137.2" transform="rotate(-90 88.6 137.2)">LCD_RST</text>
<text x="91.1" y="137.2" transform="rotate(-90 91.1 137.2)">LCD_CS</text>
<text x="149.5" y="132.7" transform="rotate(-90 149.5 132.7)">KEY_SDA</text>
<text x="152.1" y="132.7" transform="rotate(-90 152.1 132.7)">KEY_SCL</text>
<text x="208.3" y="135.5">LV3</text>
<text x="247.6" y="135.5">HV3</text>
<text x="208.3" y="138.1">LV4</text>
<text x="247.6" y="138.1">HV4</text>
</g>
<g font-size="1" fill="#0000c2">
<text x="178.8" y="38.8">SDIO_D1</text>
<text x="226.1" y="38.8">SDIO_D2</text>
<text x="178.9" y="43.9">LED0</text>
<text x="178.9" y="46.5">LED1</text>
<text x="225.2" y="46.5">I2S_BCLK</text>
<text x="224.8" y="51.5">I2S_PA_EN</text>
<text x="225.8" y="49">I2S_DIN</text>
<text x="225.4" y="56.4">I2S_LRCK</text>
<text x="178.9" y="66.8">LED2</text>
<text x="178.9" y="71.9">LED4</text>
<text x="178.9" y="69.3">LED5</text>
<text x="178.9" y="74.4">LED3</text>
</g>
</svg>
